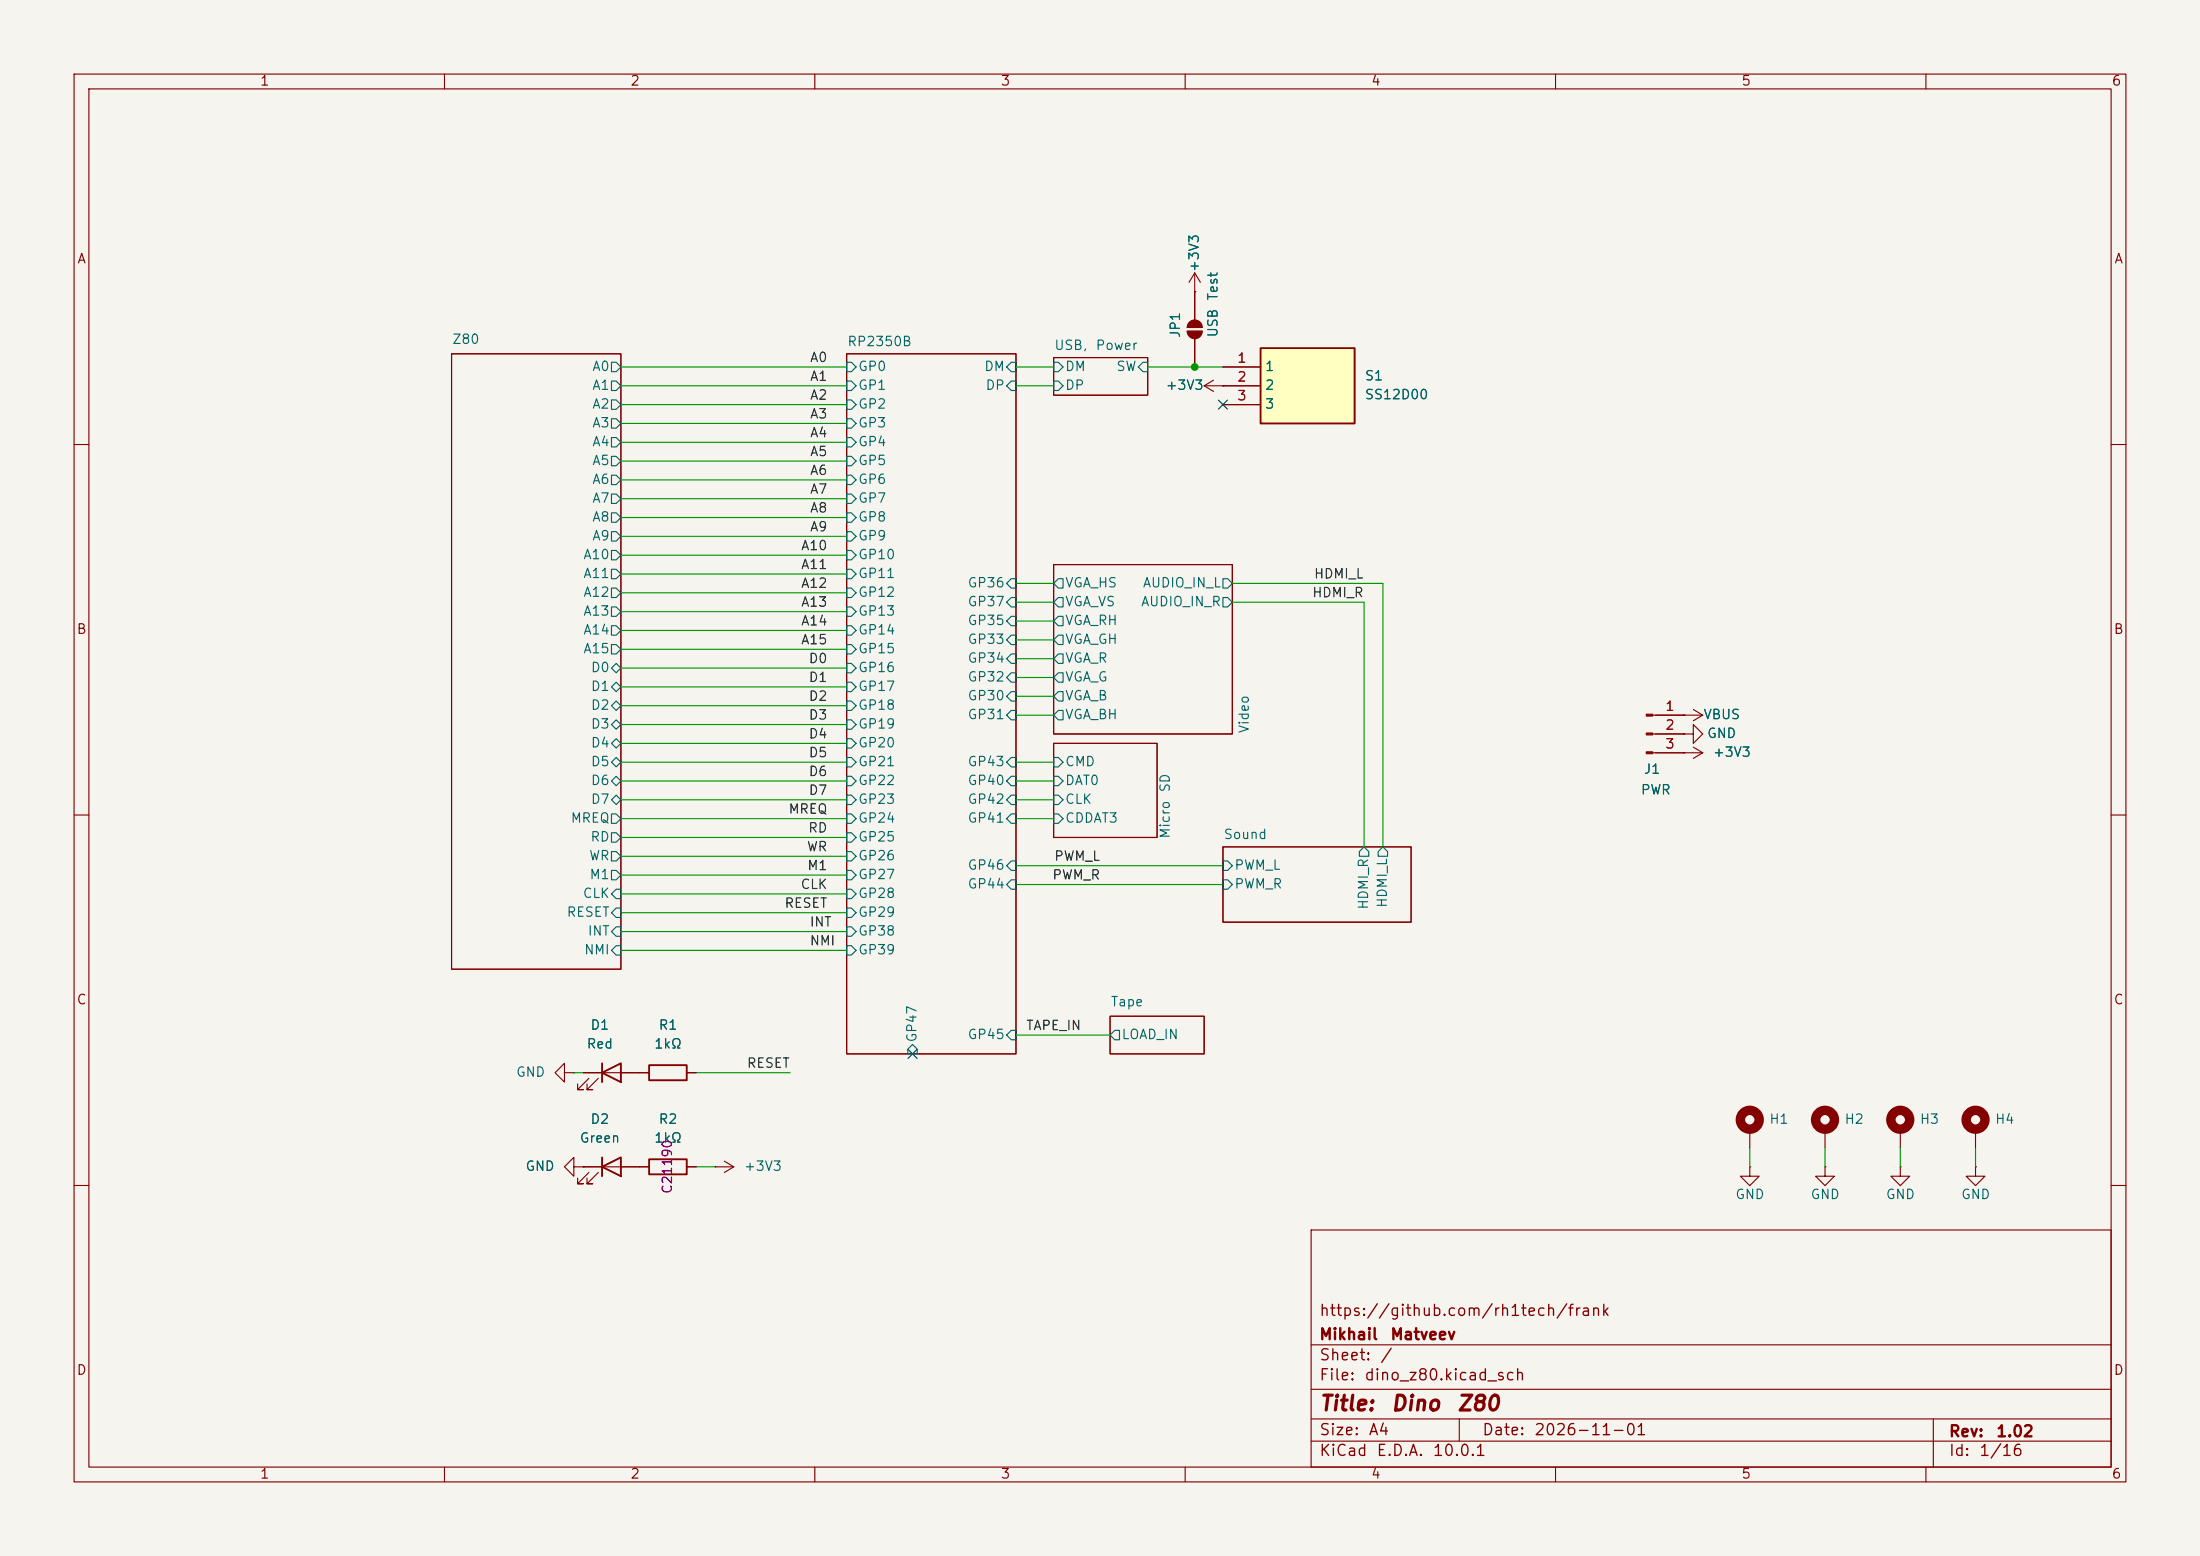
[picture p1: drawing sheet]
<svg xmlns="http://www.w3.org/2000/svg" width="297mm" height="210mm" viewBox="0 0 297 210" stroke-linecap="round" stroke-linejoin="round" font-family="sans-serif">
<path d="M0 0h297v210h-297z" fill="#f5f4ef" stroke="#f5f4ef" stroke-width=".14"/>
<g fill="none" stroke="#840000" stroke-width=".15">
<path d="M10 10h277v190h-277zM12 12h273v186h-273zM60 10v2M110 10v2M160 10v2M210 10v2M260 10v2M61 47.8h22.8v83h-22.8zM114.3 47.8h22.9v94.4h-22.9zM142.2 48.3h12.7v5h-12.7zM162.6 52.1l1.2 .7M162.6 52.1h2.5"/>
<path d="M163.8 51.3l-1.2 .8M165.1 52.1h.1M10 60h2M142.2 76.2h24.2v22.9h-24.2zM285 60h2M223.1 96.5h6.8M223.1 99.1h4.2M227.3 99.1h1.3v-1.3l1.3 1.3-1.3 1.2v-1.2M227.3 99.1h.1M227.3 96.5h.1M228.6 95.8l1.3 .7M229.9 96.5l-1.3 .8"/>
<path d="M10 110h2M142.2 100.3h14v12.7h-14zM165.1 114.3h25.4v10.2h-25.4zM223.1 101.6h6.8M227.3 101.6h.1M228.6 100.8l1.3 .8M229.9 101.6l-1.3 .8M285 110h2M149.9 137.2h12.7v5h-12.7zM76.2 144.8v-1.3l-1.3 1.3 1.3 1.3v-1.3h1.3M77.5 157.5v-1.3l-1.3 1.3 1.3 1.3v-1.3h1.2M77.5 144.8h.1"/>
<path d="M78.7 157.5h.1M78.7 157.5h7.7M78.7 144.8h7.7M79.5 158.2l-1.5 1.6h.7h-.7v-.8M79.5 145.5l-1.5 1.6h.7h-.7v-.8M80.8 158.2l-1.6 1.6h.8h-.8v-.8M80.8 145.5l-1.6 1.6h.8h-.8v-.8M96.5 157.5h.1M96.5 157.5h2.6M97.8 156.7l1.3 .8M99.1 157.5l-1.3 .7M236.2 157.5v1.3h1.3l-1.3 1.2-1.3-1.2h1.3"/>
<path d="M236.2 157.5h.1M236.2 152.4v2.5M246.4 157.5v1.3h1.2l-1.2 1.2-1.3-1.2h1.3M246.4 157.5h.1M246.4 152.4v2.5M256.5 152.4v2.5M266.7 152.4v2.5M10 160h2M177 166h108v32h-108zM285 160h2M60 198v2M110 198v2"/>
<path d="M160 198v2M177 194.5h108M177 191.5h108M177 187.5h108M177 181.5h108M197 191.5v3M210 198v2M260 198v2M261 191.5v6.5"/>
</g>
<g fill="none" stroke="#006464" stroke-width=".15">
<path d="M82.5 48.9h.7l.6 .6-.6 .7h-.7zM82.5 51.4h.7l.6 .7-.6 .6h-.7zM82.5 54h.7l.6 .6-.6 .6h-.7zM82.5 56.5h.7l.6 .7-.6 .6h-.7zM82.5 59.1h.7l.6 .6-.6 .6h-.7zM114.3 48.9h.6l.7 .6-.7 .7h-.6zM114.3 51.4h.6l.7 .7-.7 .6h-.6zM114.3 54h.6l.7 .6-.7 .6h-.6zM114.3 56.5h.6l.7 .7-.7 .6h-.6zM114.3 59.1h.6l.7 .6-.7 .6h-.6zM136.5 48.9h.7v1.3h-.7l-.6-.7zM136.5 51.4h.7v1.3h-.7l-.6-.6z"/>
<path d="M142.2 48.9h.7l.6 .6-.6 .7h-.7zM142.2 51.4h.7l.6 .7-.6 .6h-.7zM154.3 48.9h.6v1.3h-.6l-.6-.7zM82.5 61.6h.7l.6 .6-.6 .7h-.7zM82.5 64.1h.7l.6 .7-.6 .6h-.7zM82.5 66.7h.7l.6 .6-.6 .6h-.7zM82.5 69.2h.7l.6 .7-.6 .6h-.7zM82.5 71.8h.7l.6 .6-.6 .6h-.7zM82.5 74.3h.7l.6 .6-.6 .7h-.7zM82.5 76.8h.7l.6 .7-.6 .6h-.7zM82.5 79.4h.7l.6 .6-.6 .6h-.7zM114.3 61.6h.6l.7 .6-.7 .7h-.6z"/>
<path d="M114.3 64.1h.6l.7 .7-.7 .6h-.6zM114.3 66.7h.6l.7 .6-.7 .6h-.6zM114.3 69.2h.6l.7 .7-.7 .6h-.6zM114.3 71.8h.6l.7 .6-.7 .6h-.6zM114.3 74.3h.6l.7 .6-.7 .7h-.6zM114.3 76.8h.6l.7 .7-.7 .6h-.6zM114.3 79.4h.6l.7 .6-.7 .6h-.6zM136.5 78.1h.7v1.3h-.7l-.6-.7zM142.9 78.1h.6v1.3h-.6l-.7-.7zM165.1 78.1h.6l.7 .6-.7 .7h-.6zM82.5 81.9h.7l.6 .7-.6 .6h-.7zM82.5 84.5h.7l.6 .6-.6 .6h-.7z"/>
<path d="M82.5 87h.7l.6 .6-.6 .7h-.7zM82.5 92.7l.7-.6 .6 .6-.6 .6zM82.5 95.3l.7-.7 .6 .7-.6 .6zM82.5 97.8l.7-.6 .6 .6-.6 .6zM83.2 89.5l.6 .7-.6 .6-.7-.6zM83.2 99.7l.6 .6-.6 .7-.7-.7zM114.3 81.9h.6l.7 .7-.7 .6h-.6zM114.3 84.5h.6l.7 .6-.7 .6h-.6zM114.3 87h.6l.7 .6-.7 .7h-.6zM114.3 89.5h.6l.7 .7-.7 .6h-.6zM114.3 92.1h.6l.7 .6-.7 .6h-.6zM114.3 94.6h.6l.7 .7-.7 .6h-.6z"/>
<path d="M114.3 97.2h.6l.7 .6-.7 .6h-.6zM114.3 99.7h.6l.7 .6-.7 .7h-.6zM136.5 93.3h.7v1.3h-.7l-.6-.6zM136.5 95.9h.7v1.3h-.7l-.6-.7zM136.5 90.8h.7v1.3h-.7l-.6-.7zM136.5 85.7h.7v1.3h-.7l-.6-.6zM136.5 88.3h.7v1.2h-.7l-.6-.6zM136.5 83.2h.7v1.3h-.7l-.6-.7zM136.5 80.6h.7v1.3h-.7l-.6-.6zM142.9 80.6h.6v1.3h-.6l-.7-.6zM142.9 83.2h.6v1.3h-.6l-.7-.7zM142.9 85.7h.6v1.3h-.6l-.7-.6z"/>
<path d="M142.9 88.3h.6v1.2h-.6l-.7-.6zM142.9 90.8h.6v1.3h-.6l-.7-.7zM142.9 93.3h.6v1.3h-.6l-.7-.6zM142.9 95.9h.6v1.3h-.6l-.7-.7zM165.1 80.6h.6l.7 .7-.7 .6h-.6zM82.5 102.9l.7-.7 .6 .7-.6 .6zM82.5 105.4l.7-.6 .6 .6-.6 .6zM82.5 109.9h.7l.6 .6-.6 .6h-.7zM82.5 112.4h.7l.6 .6-.6 .7h-.7zM82.5 114.9h.7l.6 .7-.6 .6h-.7zM82.5 117.5h.7l.6 .6-.6 .6h-.7zM83.2 107.3l.6 .7-.6 .6-.7-.6z"/>
<path d="M114.3 102.2h.6l.7 .7-.7 .6h-.6zM114.3 104.8h.6l.7 .6-.7 .6h-.6zM114.3 107.3h.6l.7 .7-.7 .6h-.6zM114.3 109.9h.6l.7 .6-.7 .6h-.6zM114.3 112.4h.6l.7 .6-.7 .7h-.6zM114.3 114.9h.6l.7 .7-.7 .6h-.6zM114.3 117.5h.6l.7 .6-.7 .6h-.6zM136.5 104.8h.7v1.2h-.7l-.6-.6zM136.5 109.9h.7v1.2h-.7l-.6-.6zM136.5 107.3h.7v1.3h-.7l-.6-.6zM136.5 102.2h.7v1.3h-.7l-.6-.6zM136.5 118.7h.7v1.3h-.7l-.6-.6z"/>
<path d="M136.5 116.2h.7v1.3h-.7l-.6-.7zM142.2 102.2h.7l.6 .7-.6 .6h-.7zM142.2 104.8h.7l.6 .6-.6 .6h-.7zM142.2 107.3h.7l.6 .7-.6 .6h-.7zM142.2 109.9h.7l.6 .6-.6 .6h-.7zM165.1 116.2h.6l.7 .6-.7 .7h-.6zM165.1 118.7h.6l.7 .7-.7 .6h-.6zM184.1 114.3l.7 .6v.7h-1.3v-.7zM186.7 114.3l.6 .6v.7h-1.2v-.7zM83.2 120h.6v1.3h-.6l-.7-.6zM83.2 122.6h.6v1.2h-.6l-.7-.6zM83.2 125.1h.6v1.3h-.6l-.7-.7z"/>
<path d="M83.2 127.6h.6v1.3h-.6l-.7-.6zM114.3 120h.6l.7 .7-.7 .6h-.6zM114.3 122.6h.6l.7 .6-.7 .6h-.6zM114.3 125.1h.6l.7 .6-.7 .7h-.6zM114.3 127.6h.6l.7 .7-.7 .6h-.6zM136.5 139.1h.7v1.2h-.7l-.6-.6zM150.5 139.1h.6v1.2h-.6l-.6-.6zM123.2 141l.6 .6v.6h-1.2v-.6z"/>
</g>
<g fill="none" stroke="#840000" stroke-width="1.3">
<circle cx="236.2" cy="151.1" r="1.27"/>
<circle cx="246.4" cy="151.1" r="1.27"/>
<circle cx="256.5" cy="151.1" r="1.27"/>
<circle cx="266.7" cy="151.1" r="1.27"/>
</g>
<g fill="#840000" stroke="#840000" stroke-width=".15">
<path d="M222.2 96.4h.9v.2h-.9z"/>
<path d="M222.2 98.9h.9v.3h-.9z"/>
<path d="M222.2 101.5h.9v.2h-.9z"/>
</g>
<path d="M81.3 157.5l2.5-1.3v2.6zM81.3 144.8l2.5-1.3v2.6zM81.3 143.5v2.6M81.3 156.2v2.6" fill="none" stroke="#840000" stroke-width=".25"/>
<path d="M170.2 47h12.7v10.2h-12.7z" fill="#ffffc2"/>
<path d="M170.2 47h12.7v10.2h-12.7zM87.6 143.8h5.1v2h-5.1zM87.6 156.5h5.1v2h-5.1z" fill="none" stroke="#840000" stroke-width=".25"/>
<g fill="none" stroke="#840000" stroke-width=".15">
<path d="M161.3 39.4h.1M161.3 36.8v6.4M161.3 36.8l-.8 1.3M161.3 36.8l.8 1.3M160.3 44.2h2M160.3 44.7h2M161.3 45.7v3.8M165.1 52.1h.1M165.1 49.5h5.1M165.1 52.1h5.1M165.1 54.6h5.1M223.5 96.5h3.8"/>
<path d="M223.5 99.1h3.8M227.3 96.5h.1M227.3 99.1h.1M223.5 101.6h3.8M227.3 101.6h.1M78.7 157.5h.1M78.7 144.8h2.6M78.7 157.5h2.6M83.8 144.8h3.8M83.8 157.5h3.8M92.7 144.8h1.3M92.7 157.5h1.3"/>
<path d="M256.5 157.5v1.3h1.3l-1.3 1.2-1.2-1.2h1.2M256.5 157.5h.1M266.7 157.5v1.3h1.3l-1.3 1.2-1.3-1.2h1.3M266.7 157.5h.1"/>
</g>
<g fill="#840000" stroke="#840000" stroke-width=".15">
<path d="M160.6 43.5a1.02 1.02 0 0 1 1.1-.2 1.02 1.02 0 0 1 .6 .9h-2l.1-.4z"/>
<path d="M160.3 44.7h2a1.02 1.02 0 0 1-1 1 1.02 1.02 0 0 1-1-1z"/>
</g>
<g fill="none" stroke="#009600" stroke-width=".15">
<path d="M83.8 49.5h30.5M83.8 57.2h30.5M83.8 59.7h30.5M83.8 54.6h30.5M83.8 52.1h30.5M137.2 49.5h5M137.2 52.1h5M154.9 49.5h10.2M83.8 67.3h30.5M83.8 74.9h30.5M83.8 69.9h30.5M83.8 64.8h30.5"/>
<path d="M83.8 72.4h30.5M83.8 62.2h30.5M83.8 77.5h30.5M137.2 78.7h5M166.4 78.7h20.3v35.6M83.8 85.1h30.5M83.8 95.3h30.5M83.8 92.7h30.5M83.8 87.6h30.5M83.8 82.6h30.5M83.8 80h30.5M83.8 97.8h30.5"/>
<path d="M83.8 90.2h30.5M137.2 81.3h5M137.2 83.8h5M137.2 88.9h5M137.2 86.4h5M137.2 91.4h5M137.2 96.5h5M137.2 94h5M166.4 81.3h17.7v33M83.8 108h30.5M83.8 102.9h30.5M83.8 105.4h30.5"/>
<path d="M83.8 110.5h30.5M83.8 118.1h30.5M83.8 115.6h30.5M83.8 113h30.5M83.8 100.3h30.5M137.2 108h5M137.2 102.9h5M137.2 105.4h5M137.2 116.8h27.9M137.2 119.4h27.9M137.2 110.5h5M83.8 128.3h30.5"/>
<path d="M83.8 125.7h30.5M83.8 120.7h30.5M83.8 123.2h30.5M137.2 139.7h12.7M77.5 144.8h1.2M94 144.8h12.7M94 157.5h2.5M236.2 154.9v2.6M246.4 154.9v2.6M256.5 154.9v2.6M266.7 154.9v2.6"/>
</g>
<path d="M164.5 54l1.2 1.2M165.7 54l-1.2 1.2M122.6 141.6l1.2 1.2M123.8 141.6l-1.2 1.2" fill="none" stroke="#000084" stroke-width=".15"/>
<circle cx="161.3" cy="49.5" r=".46" fill="#009600" stroke="#009600" stroke-width=".14"/>
<g font-size="2" fill="#840000">
<text x="178" y="190.9">Title:</text>
<text x="187.7" y="190.9">Dino</text>
<text x="196.6" y="190.9">Z80</text>
</g>
<g font-size="1.5" fill="#840000">
<text x="178" y="178">https://github.com/rh1tech/frank</text>
<text x="178" y="184">Sheet:</text>
<text x="178" y="181.2">Mikhail</text>
<text x="186.2" y="184">/</text>
<text x="187.6" y="181.2">Matveev</text>
<text x="178" y="186.7">File:</text>
<text x="184.1" y="186.7">dino_z80.kicad_sch</text>
<text x="178" y="196.9">KiCad</text>
<text x="178" y="194.1">Size:</text>
<text x="184.7" y="194.1">A4</text>
<text x="185.7" y="196.9">E.D.A.</text>
<text x="193.3" y="196.9">10.0.1</text>
<text x="200" y="194.1">Date:</text>
<text x="207" y="194.1">2026-11-01</text>
<text x="263" y="194.3">Rev:</text>
<text x="263" y="196.9">Id:</text>
<text x="267.1" y="196.9">1/16</text>
<text x="269.4" y="194.3">1.02</text>
</g>
<g font-size="1.3" fill="#840000">
<text x="35" y="11.9">1</text>
<text x="85" y="11.9">2</text>
<text x="135" y="11.9">3</text>
<text x="185" y="11.9">4</text>
<text x="235" y="11.9">5</text>
<text x="285" y="11.9">6</text>
<text x="10.3" y="35.9">A</text>
<text x="285.3" y="35.9">A</text>
<text x="10.3" y="85.9">B</text>
<text x="285.3" y="85.9">B</text>
<text x="10.3" y="135.9">C</text>
<text x="285.3" y="135.9">C</text>
<text x="10.3" y="185.9">D</text>
<text x="285.3" y="185.9">D</text>
<text x="35" y="199.9">1</text>
<text x="85" y="199.9">2</text>
<text x="135" y="199.9">3</text>
<text x="185" y="199.9">4</text>
<text x="235" y="199.9">5</text>
<text x="285" y="199.9">6</text>
</g>
<g font-size="1.3" fill="#006464">
<text x="162.2" y="36.8" transform="rotate(-90 162.2 36.8)">+3V3</text>
<text x="164.7" y="40.6" transform="rotate(-90 164.7 40.6)">Test</text>
<text x="61" y="46.7">Z80</text>
<text x="114.3" y="47">RP2350B</text>
<text x="142.2" y="47.5">USB,</text>
<text x="147.8" y="47.5">Power</text>
<text x="159.6" y="45.7" transform="rotate(-90 159.6 45.7)">JP1</text>
<text x="164.7" y="45.6" transform="rotate(-90 164.7 45.6)">USB</text>
<text x="79.9" y="50.4">A0</text>
<text x="79.9" y="52.9">A1</text>
<text x="115.8" y="50.4">GP0</text>
<text x="115.8" y="52.9">GP1</text>
<text x="132.8" y="50.4">DM</text>
<text x="133" y="52.9">DP</text>
<text x="143.7" y="50.4">DM</text>
<text x="143.7" y="52.9">DP</text>
<text x="150.6" y="50.4">SW</text>
<text x="157.3" y="52.9">+3V3</text>
<text x="170.7" y="50.4">1</text>
<text x="170.7" y="52.9">2</text>
<text x="184.2" y="51.7">S1</text>
<text x="79.9" y="55.5">A2</text>
<text x="79.9" y="58">A3</text>
<text x="115.8" y="55.5">GP2</text>
<text x="115.8" y="58">GP3</text>
<text x="170.7" y="55.5">3</text>
<text x="184.2" y="54.2">SS12D00</text>
<text x="79.9" y="60.6">A4</text>
<text x="79.9" y="63.1">A5</text>
<text x="79.9" y="65.6">A6</text>
<text x="115.8" y="60.6">GP4</text>
<text x="115.8" y="63.1">GP5</text>
<text x="115.8" y="65.6">GP6</text>
<text x="79.9" y="68.2">A7</text>
<text x="79.9" y="70.7">A8</text>
<text x="115.8" y="68.2">GP7</text>
<text x="115.8" y="70.7">GP8</text>
<text x="78.6" y="75.8">A10</text>
<text x="79.9" y="73.3">A9</text>
<text x="115.8" y="73.3">GP9</text>
<text x="115.8" y="75.8">GP10</text>
<text x="78.6" y="78.3">A11</text>
<text x="78.6" y="80.9">A12</text>
<text x="78.6" y="83.4">A13</text>
<text x="115.8" y="78.3">GP11</text>
<text x="115.8" y="80.9">GP12</text>
<text x="115.8" y="83.4">GP13</text>
<text x="130.5" y="79.6">GP36</text>
<text x="130.5" y="82.1">GP37</text>
<text x="143.7" y="79.6">VGA_HS</text>
<text x="143.7" y="82.1">VGA_VS</text>
<text x="153.9" y="82.1">AUDIO_IN_R</text>
<text x="154.2" y="79.6">AUDIO_IN_L</text>
<text x="78.6" y="86">A14</text>
<text x="78.6" y="88.5">A15</text>
<text x="115.8" y="86">GP14</text>
<text x="115.8" y="88.5">GP15</text>
<text x="130.5" y="87.2">GP33</text>
<text x="130.5" y="89.8">GP34</text>
<text x="130.5" y="84.7">GP35</text>
<text x="143.7" y="84.7">VGA_RH</text>
<text x="143.7" y="87.2">VGA_GH</text>
<text x="143.7" y="89.8">VGA_R</text>
<text x="79.7" y="91">D0</text>
<text x="79.7" y="93.6">D1</text>
<text x="115.8" y="91">GP16</text>
<text x="115.8" y="93.6">GP17</text>
<text x="130.5" y="94.8">GP30</text>
<text x="130.5" y="92.3">GP32</text>
<text x="143.7" y="92.3">VGA_G</text>
<text x="143.7" y="94.8">VGA_B</text>
<text x="79.7" y="96.1">D2</text>
<text x="79.7" y="98.7">D3</text>
<text x="79.7" y="101.2">D4</text>
<text x="115.8" y="96.1">GP18</text>
<text x="115.8" y="98.7">GP19</text>
<text x="115.8" y="101.2">GP20</text>
<text x="130.5" y="97.4">GP31</text>
<text x="143.7" y="97.4">VGA_BH</text>
<text x="168.9" y="99.1" transform="rotate(-90 168.9 99.1)">Video</text>
<text x="229.9" y="97.4">VBUS</text>
<text x="230.4" y="99.9">GND</text>
<text x="79.7" y="103.7">D5</text>
<text x="79.7" y="106.3">D6</text>
<text x="115.8" y="103.7">GP21</text>
<text x="115.8" y="106.3">GP22</text>
<text x="130.5" y="106.3">GP40</text>
<text x="130.5" y="103.7">GP43</text>
<text x="143.7" y="103.7">CMD</text>
<text x="143.7" y="106.3">DAT0</text>
<text x="158.2" y="107" transform="rotate(-90 158.2 107)">SD</text>
<text x="221.4" y="107.5">PWR</text>
<text x="221.8" y="104.7">J1</text>
<text x="231.1" y="102.5">+3V3</text>
<text x="77" y="111.4">MREQ</text>
<text x="79.6" y="113.9">RD</text>
<text x="79.7" y="108.8">D7</text>
<text x="115.8" y="108.8">GP23</text>
<text x="115.8" y="111.4">GP24</text>
<text x="115.8" y="113.9">GP25</text>
<text x="130.5" y="111.4">GP41</text>
<text x="130.5" y="108.8">GP42</text>
<text x="143.7" y="108.8">CLK</text>
<text x="143.7" y="111.4">CDDAT3</text>
<text x="158.2" y="113.3" transform="rotate(-90 158.2 113.3)">Micro</text>
<text x="165.1" y="113.6">Sound</text>
<text x="79.4" y="116.4">WR</text>
<text x="79.5" y="119">M1</text>
<text x="115.8" y="116.4">GP26</text>
<text x="115.8" y="119">GP27</text>
<text x="130.5" y="117.7">GP46</text>
<text x="166.6" y="117.7">PWM_L</text>
<text x="76.4" y="124.1">RESET</text>
<text x="78.6" y="121.5">CLK</text>
<text x="115.8" y="121.5">GP28</text>
<text x="115.8" y="124.1">GP29</text>
<text x="130.5" y="120.2">GP44</text>
<text x="166.6" y="120.2">PWM_R</text>
<text x="185" y="122.9" transform="rotate(-90 185 122.9)">HDMI_R</text>
<text x="187.6" y="122.6" transform="rotate(-90 187.6 122.6)">HDMI_L</text>
<text x="78.8" y="129.1">NMI</text>
<text x="79.3" y="126.6">INT</text>
<text x="115.8" y="126.6">GP38</text>
<text x="115.8" y="129.1">GP39</text>
<text x="149.9" y="136.1">Tape</text>
<text x="79.1" y="141.8">Red</text>
<text x="79.6" y="139.3">D1</text>
<text x="88.2" y="141.8">1kΩ</text>
<text x="88.8" y="139.3">R1</text>
<text x="124.1" y="140.8" transform="rotate(-90 124.1 140.8)">GP47</text>
<text x="130.5" y="140.6">GP45</text>
<text x="151.3" y="140.6">LOAD_IN</text>
<text x="69.6" y="145.6">GND</text>
<text x="78.2" y="154.5">Green</text>
<text x="79.6" y="152">D2</text>
<text x="88.2" y="154.5">1kΩ</text>
<text x="88.8" y="152">R2</text>
<text x="238.8" y="152">H1</text>
<text x="248.9" y="152">H2</text>
<text x="259.1" y="152">H3</text>
<text x="269.2" y="152">H4</text>
<text x="70.8" y="158.3">GND</text>
<text x="100.3" y="158.3">+3V3</text>
<text x="234.2" y="162.2">GND</text>
<text x="244.3" y="162.2">GND</text>
<text x="254.5" y="162.2">GND</text>
<text x="264.7" y="162.2">GND</text>
</g>
<g font-size="1.3" fill="#0f0f0f">
<text x="109.3" y="51.7">A1</text>
<text x="109.3" y="49.2">A0</text>
<text x="109.3" y="59.3">A4</text>
<text x="109.3" y="56.8">A3</text>
<text x="109.3" y="54.3">A2</text>
<text x="109.3" y="61.9">A5</text>
<text x="109.3" y="64.4">A6</text>
<text x="109.3" y="69.5">A8</text>
<text x="109.3" y="67">A7</text>
<text x="108" y="77.1">A11</text>
<text x="108" y="74.6">A10</text>
<text x="109.3" y="72">A9</text>
<text x="108" y="79.7">A12</text>
<text x="108" y="82.2">A13</text>
<text x="177.1" y="80.9">HDMI_R</text>
<text x="177.3" y="78.4">HDMI_L</text>
<text x="108" y="84.7">A14</text>
<text x="108" y="87.3">A15</text>
<text x="109.1" y="89.8">D0</text>
<text x="109.1" y="94.9">D2</text>
<text x="109.1" y="92.4">D1</text>
<text x="109.1" y="97.4">D3</text>
<text x="109.1" y="100">D4</text>
<text x="109.1" y="107.6">D7</text>
<text x="109.1" y="105.1">D6</text>
<text x="109.1" y="102.5">D5</text>
<text x="106.4" y="110.1">MREQ</text>
<text x="109" y="112.7">RD</text>
<text x="108.8" y="115.2">WR</text>
<text x="108.9" y="117.8">M1</text>
<text x="142" y="119">PWM_R</text>
<text x="142.2" y="116.5">PWM_L</text>
<text x="105.8" y="122.8">RESET</text>
<text x="108" y="120.3">CLK</text>
<text x="109.2" y="125.4">INT</text>
<text x="109.2" y="127.9">NMI</text>
<text x="138.4" y="139.4">TAPE_IN</text>
<text x="100.7" y="144.4">RESET</text>
</g>
<g font-size="1.3" fill="#a90000">
<text x="166.9" y="49.3">1</text>
<text x="166.9" y="51.8">2</text>
<text x="166.9" y="54.4">3</text>
<text x="224.7" y="96.3">1</text>
<text x="224.7" y="98.8">2</text>
<text x="224.7" y="101.3">3</text>
</g>
<text font-size="1.3" fill="#840084" x="91" y="161.2" transform="rotate(-90 91 161.2)">C21190</text>
</svg>
